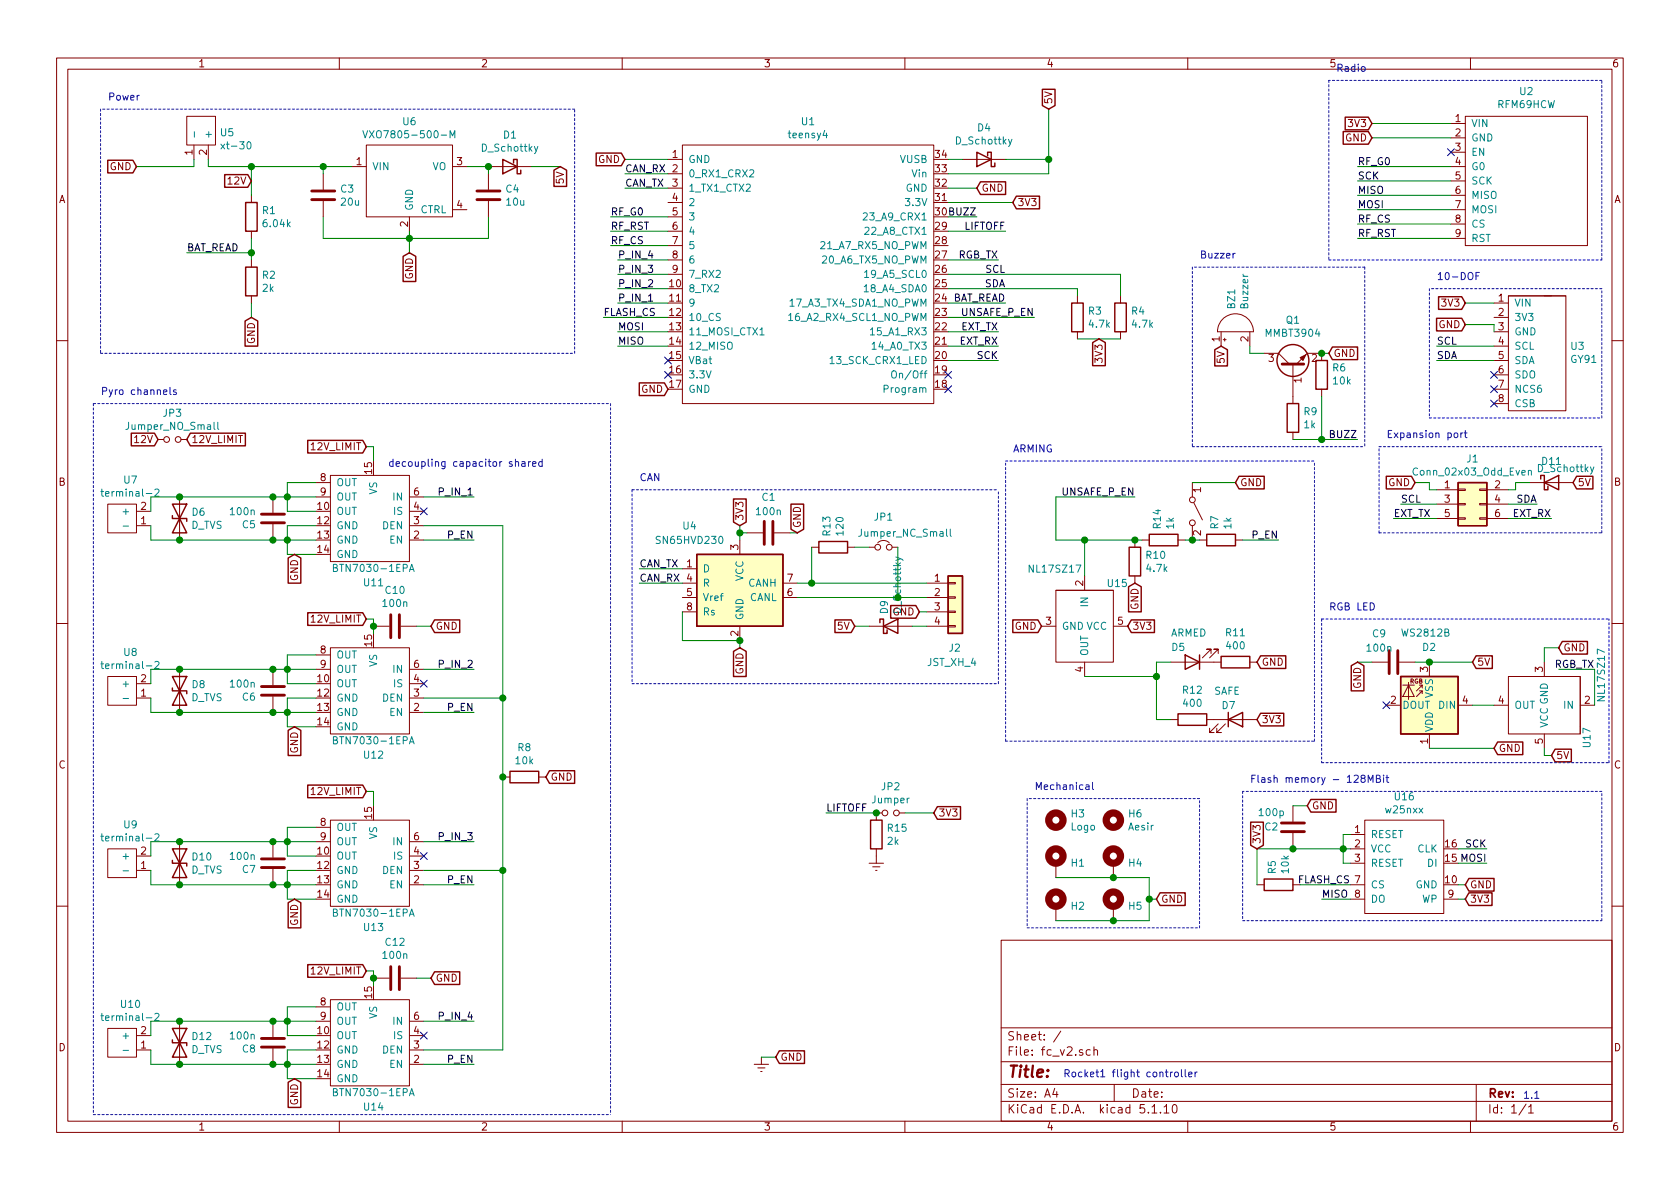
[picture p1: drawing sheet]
<svg xmlns="http://www.w3.org/2000/svg" width="297mm" height="210mm" viewBox="0 0 297 210" stroke-linecap="round" stroke-linejoin="round" font-family="sans-serif">
<g fill="none" stroke="#840000" stroke-width=".18">
<path d="M10 10.3h277v189.9h-277zM12 12.2h273v186.1h-273zM60 10.3v1.9M110 10.3v1.9M160 10.3v1.9M210 10.3v1.9M260 10.3v1.9M33 20.6h5.1v5h-5.1zM34.3 25.6v2.6M36.8 25.6v2.6M44.4 34.5v1.3M57.1 30.7v2.8"/>
<path d="M57.1 35.6v2.7M62.2 29.5h2.6M64.8 25.6h15.2v12.7h-15.2zM72.4 38.3v2.6M80 29.5h2.5M80 37.1h2.5M86.4 29.5h7.6M86.4 30.7v2.8M86.4 35.6v2.7M118.1 28.2h2.5M118.1 30.7h2.5M118.1 33.3h2.5"/>
<path d="M118.1 35.8h2.5M118.1 38.3h2.5M120.6 25.6h44.5v45.8h-44.5zM170.2 28.2h7.6M256.5 29.5h2.6M256.5 37.1h2.6M256.5 21.8h2.6M256.5 24.4h2.6M256.5 26.9h2.6M256.5 32h2.6M256.5 34.5h2.6M256.5 39.6h2.6"/>
<path d="M259.1 20.6h21.6v22.8h-21.6zM44.4 40.9v1.3M44.4 46v1.2M44.4 52.3v1.3M118.1 40.9h2.5M118.1 43.4h2.5M118.1 46h2.5M118.1 48.5h2.5M190.5 52.3v1.3M190.5 58.7v1.2M198.1 52.3v1.3M198.1 58.7v1.2"/>
<path d="M215.9 58.7v2.5M216.2 56.4a3.2 3.2 0 0 1 3.5-.7 3.2 3.2 0 0 1 1.9 3h-6.3a3 3 0 0 1 .9-2.3zM216.5 59.8v.5M221 58.7v2.5M256.5 42.2h2.6M264.2 53.6h2.5M264.2 56.1h2.5M264.2 58.7h2.5M266.7 52.3h7.6zM266.7 52.3h10.2v20.3h-10.2zM273 52.3h3.9zM10 60.2h2"/>
<path d="M27.9 77.7h1.1M32 77.7h1M216.3 60.1h.5M223.5 62.5h2.6l1.9 1.9M228.6 64.4v7M228.6 76.4v1.3M233.7 63.7v-1.2h-2.6l-1.9 1.9M233.7 68.8v1.3M264.2 61.2h2.5M264.2 63.7h2.5M264.2 66.3h2.5M264.2 68.8h2.5"/>
<path d="M264.2 71.4h2.5M285 60.2h2M19 89.1h5.1v5.1h-5.1zM24.1 93h2.6M24.1 90.4h2.6M31.7 87.9v7.6M48.3 87.9v2.8M48.3 92.7v2.8M55.9 87.9h2.5M55.9 85.3h2.5M58.4 84.1h14v15.2h-14zM72.4 93h2.5"/>
<path d="M72.4 90.4h2.5M72.4 95.5h2.5M72.4 87.9h2.5M130.8 95.5v2.5M132.1 94.2h2.8M136.9 94.2h2.8M143.5 96.8h1.3M149.9 96.8h1.2M153.7 96.8h1M155.2 96a1.41 1.41 0 0 1 2 0M157.7 96.8h1M200.7 95.5v1.3"/>
<path d="M201.9 95.5h1.3M208.3 95.5h1.2M210.8 85.3v2.6M210.8 93v2.5M211.1 88.9l1.5 3M212.1 95.5h1.3M218.4 95.5h1.3M254 86.6h3.8M254 89.1h3.8M254 91.7h3.8M257.8 91.6h1.3v.2h-1.3zM257.8 86.5h1.3v.2h-1.3z"/>
<path d="M257.8 89h1.3v.3h-1.3zM261.6 91.6h1.3v.2h-1.3zM261.6 86.5h1.3v.2h-1.3zM261.6 89h1.3v.3h-1.3zM262.9 86.6h3.8M262.9 89.1h3.8M262.9 91.7h3.8M270.5 85.3h7.6M10 110.3h2M19 119.6h5.1v5.1h-5.1zM31.7 118.4v7.6M48.3 118.4v2.8"/>
<path d="M55.9 118.4h2.5M55.9 115.8h2.5M58.4 114.5h14v15.3h-14zM66 110.7h2.8M70.9 110.7h2.8M72.4 118.4h2.5M120.6 100.6h2.6M120.6 103.1h2.6M120.6 105.7h2.6M120.6 108.2h2.6M130.8 110.7v2.6M138.4 103.1h2.6"/>
<path d="M138.4 105.7h2.6M153.7 110.7h7.6M163.8 110.7h3.8M163.8 103.1h3.8M163.8 105.7h3.8M163.8 108.2h3.8M167.6 110.6h1.3v.3h-1.3zM167.6 108.1h1.3v.2h-1.3zM167.6 103h1.3v.2h-1.3zM167.6 105.5h1.3v.3h-1.3zM184.1 110.7h2.6M186.7 104.4h8.9z"/>
<path d="M186.7 104.4h10.1v12.7h-10.1zM191.8 101.8v2.6M191.8 117.1v2.5M196.8 110.7h2.6M200.7 101.8v1.3M207 117.1h8.9M214.1 115.6v-.8h-.7h.7l-1.5 1.5M215.4 115.6v-.8h-.8h.8l-1.5 1.5M221 117.1h1.2M242.6 117.1h2.8M247.4 117.1h2.8M252.7 117.1v2.5"/>
<path d="M266.7 119.6h12.7v10.2h-12.7zM273 117.1v2.5M279.4 119.6v8.9zM285 110.3h2M24.1 123.4h2.6M24.1 120.9h2.6M48.3 123.2v2.8M72.4 126h2.5M72.4 123.4h2.5M72.4 120.9h2.5M88.9 137.4h1.3M95.2 137.4h1.3"/>
<path d="M207 127.2h1.3M213.4 127.2h8.8M215.4 128l-1.5 1.5h.7h-.7v-.7M216.7 128l-1.6 1.5h.8h-.8v-.7M245.1 124.7h2.5M248 121.2h2.1M249 120.6v3.1M249 121.2l1.1 2h-2.1zM251 122.2h.5M251.5 121.7v-.5l-1.1 1M251.5 122.7v-.5l-1.1 1M252.7 129.8v2.5"/>
<path d="M257.8 124.7h2.5M264.2 124.7h2.5M273 129.8v2.5M279.4 124.7h2.5M19 150.1h5.1v5.1h-5.1zM24.1 153.9h2.6M24.1 151.4h2.6M31.7 148.8v7.7M48.3 148.8v2.8M48.3 153.7v2.8M55.9 148.8h2.5M55.9 146.3h2.5"/>
<path d="M58.4 145h14v15.3h-14zM72.4 153.9h2.5M72.4 151.4h2.5M72.4 156.5h2.5M72.4 148.8h2.5M153.7 152.6h2.5M154.3 153.3h1.3M154.8 153.9h.3M154.9 150.1v2.5M156 143.8h-1.1v1.2M159 143.8h1M186.7 152.6v2.6"/>
<path d="M196.8 152.6v2.6M222.2 156.5h1.3M228.6 156.5h1.3M228.6 142.5v2.8M228.6 147.3v2.8M238.8 156.5h2.5M238.8 147.6h2.5M238.8 150.1h2.5M238.8 152.6h2.5M238.8 159h2.5M241.3 145h14v16.5h-14zM255.3 159h2.5"/>
<path d="M10 160.2h2M55.9 178h2.5M58.4 176.8h14v15.2h-14zM66 173h2.8M70.9 173h2.8M177 166.3h108v32h-108zM186.7 160.3v2.5M196.8 160.3v2.5M285 160.2h2M19 181.9h5.1v5h-5.1zM24.1 185.7h2.6M24.1 183.1h2.6"/>
<path d="M31.7 180.6v7.6M48.3 180.6v2.8M48.3 185.4v2.8M55.9 180.6h2.5M60 198.3v1.9M72.4 185.7h2.5M72.4 183.1h2.5M72.4 188.2h2.5M72.4 180.6h2.5M110 198.3v1.9M133.3 188.2h2.6M134 188.8h1.3"/>
<path d="M134.5 189.5h.2M134.6 186.9v1.3M160 198.3v1.9M177 194.8h108M177 191.8h108M177 187.8h108M177 181.8h108M186.5 192.5l-.4 1h1M186.8 193v1M187.6 182.3l-1.3 2M192.8 185.7l-.5-.1-.3 .3 .1 .6 .2 .1 .5-.1M193.4 185.7h.1a.37 .37 0 0 1 .6 .1v.8"/>
<path d="M193.4 185.1v1.5M197 191.8v3M203.7 195.8l.4-.5v1.5M203.7 196.8h.8M205.2 196.7v.1M205.8 195.8l.4-.5v1.5M205.8 196.8h.9M207.5 195.4l.2-.1a.94 .94 0 0 1 0 1.5h-.1a1 1 0 0 1-.1-1.4zM210 198.3v1.9M260 198.3v1.9M261 191.8v6.5M269.8 195.2l-1.2 2"/>
<path d="M270.3 195.8l.4-.5v1.5M270.3 196.8h.8"/>
<circle cx="29.5" cy="77.7" r=".51"/>
<circle cx="31.5" cy="77.7" r=".51"/>
<circle cx="155.2" cy="96.8" r=".51"/>
<circle cx="157.2" cy="96.8" r=".51"/>
<circle cx="210.8" cy="92.5" r=".51"/>
<circle cx="210.8" cy="88.4" r=".51"/>
<circle cx="156.5" cy="143.8" r=".51"/>
<circle cx="158.5" cy="143.8" r=".51"/>
</g>
<g fill="none" stroke="#840000" stroke-width=".51">
<path d="M55.1 35.3h4.1M55.1 33.8h4.1M84.3 35.3h4.1M84.3 33.8h4.1M226.7 64.4h3.8M46.2 90.9h4.1M46.2 92.5h4.1M135.1 92.2v4.1M136.7 92.2v4.1M69.1 108.7v4.1M70.6 108.7v4.1M245.6 115.1v4"/>
<path d="M247.1 115.1v4M46.2 121.4h4.1M46.2 122.9h4.1M46.2 151.9h4.1M46.2 153.4h4.1M226.6 145.5h4M226.6 147.1h4M69.1 170.9v4.1M70.6 170.9v4.1M46.2 183.6h4.1M46.2 185.2h4.1"/>
</g>
<g fill="none" stroke="#008484" stroke-width=".18">
<path d="M34.4 23.3v1M39.1 25.5l.6 .8M39.7 25.5l-.6 .8M43.8 25.2l.1-.1a.67 .67 0 0 1 .5 .6 .67 .67 0 0 1-.5 .6l-.1-.1-.1-.3zM64.2 23.1l.4 1.3 .4-1.3M79.6 24.4v-1.3l.4 .9 .4-.9v1.3M95.1 25.9l-.4 1.1-.2 .2M152.6 37.8l.5-.2 .2 .4v.2l-.7 .7h.7M178.9 24.6l-.4 1.2-.2 .1M134.4 59.2h.7M139.4 55.8l.4-.4v1.3M139.4 56.7h.8"/>
<path d="M152.9 48.2l.3-.4v1.3M152.9 49.1h.7M153.9 58.3l.4-.3v1.2M153.9 59.2h.7M38.5 74.7v1.1l.2 .1M156.3 68.8l.6-.1 .1-.2v-.3l-.2-.1h-.5v1.3M157.7 65.8l.2-.2a.45 .45 0 0 1 .6 .4v.4l-.2 .4h-.5a1.07 1.07 0 0 1-.1-1zM17.8 86.9h.5M18 86.5v1.1l.3 .2M21.8 93h.9M27.4 86.6l.5-.1 .2 .3-.8 1h.8M158.4 98.5l1.1 .4 .2 .2"/>
<path d="M168 93.6v1.1l.2 .1M270.2 83.3l.2-.1h.3l.1 .8M270.2 83.2v.8M281.8 82.6l-.4 1.1-.2 .1M17.8 117.4h.5M18 117v1.1l.3 .1M27.4 117.1l.5-.1 .2 .3-.8 .9h.8M59 100.4l.5-.1 .1-.4-.6-.1v1.3h.4l.3-.3v-.2l-.3-.2M72.4 101.1l.4-1.3 .4 1.3M72.5 100.7h.6M21.8 123.5h.9M59 130.9l.5-.1 .1-.4-.6-.1v1.2h.4l.3-.2v-.2l-.3-.2"/>
<path d="M72.4 131.5l.4-1.2 .4 1.2M72.5 131.2h.6M17.8 147.9h.5M18 147.4v1.1l.3 .2M21.8 154h.9M27.4 147.6l.5-.2 .2 .4-.8 .9h.8M17.8 179.6h.5M18 179.2v1.1l.3 .2M27.4 179.3l.5-.1 .2 .3-.8 1h.8M59 161.4l.5-.1 .1-.4-.6-.1v1.2h.4l.3-.2v-.2l-.3-.2M72.4 162l.4-1.2 .4 1.2M72.5 161.7h.6"/>
<path d="M21.8 185.7h.9M59 193.1h.5l.1-.5-.6-.1v1.3h.4l.3-.3v-.2l-.3-.2M72.4 193.8l.4-1.3 .4 1.3M72.5 193.4h.6"/>
</g>
<g fill="none" stroke="#840000" stroke-width=".25">
<path d="M184.3 15.8h2.2v2.9l-1.1 .6-1.1-.6zM19 28.3h4.5l.6 1.2-.6 1.1h-4.5zM39.7 30.9h4.1l.6 1.1-.6 1.1h-4.1zM43.4 35.8h2.1v5.1h-2.1zM88.9 28.2l2.5 1.3-2.5 1.2zM90.8 28.8v-.6h.6v2.5h.7v-.6M97.9 30.1l1.2-.6 1.1 .6v2.9h-2.3zM105.4 27.1h4.5l.6 1.1-.6 1.1h-4.5zM172.7 26.9l2.6 1.3-2.6 1.3zM173.4 32.2h4.4v2.2h-4.4l-.7-1.1zM174.6 27.6v-.7h.7v2.6h.6v-.7M179.7 34.7h4.1v2.2h-4.1l-.6-1.1z"/>
<path d="M237.5 23.3h4.4l.7 1.1-.7 1.1h-4.4zM237.8 20.7h4.1l.7 1.1-.7 1.2h-4.1zM43.3 56.8l1.1-.7 1.2 .7v4.4h-2.3zM43.4 47.2h2.1v5.1h-2.1zM71.3 45.3l1.1-.6 1.1 .6v4.5h-2.2zM189.5 53.6h2v5.1h-2zM197.1 53.6h2v5.1h-2zM254 56.3h4.4l.7 1.1-.7 1.1h-4.4zM254.4 52.5h4l.7 1.1-.7 1.1h-4zM23.2 76.6h4.1l.6 1.1-.6 1.1h-4.1zM33.7 76.6h9.7v2.2h-9.7l-.7-1.1zM54.4 77.9h9.7l.7 1.1-.7 1.1h-9.7z"/>
<path d="M113 67.7h4.5l.6 1.1-.6 1.1h-4.5zM193.2 60.6l1.1-.7 1.1 .7v4.1h-2.2zM214.8 61.8l1.1-.6 1.1 .6v2.9h-2.2zM227.6 71.4h2v5h-2zM232.7 63.7h2v5.1h-2zM235.6 61.4h4.4v2.2h-4.4l-.7-1.1zM30.5 91.2v.5h2.5v.5M30.5 89.1l2.5 5.1h-2.5l2.5-5.1zM51 98.7l1.1-.7 1.1 .7v4.4h-2.2zM123.2 98h15.2v12.7h-15.2zM129.7 88.2h2.2v4.1l-1.1 .7-1.1-.7zM139.9 89.1h2.2v4.5l-1.1 .6-1.1-.6z"/>
<path d="M144.8 95.8h5.1v2h-5.1zM199.6 96.8h2.1v5h-2.1zM203.2 94.5h5.1v2h-5.1zM213.4 94.5h5v2h-5zM219.1 84.2h4.4v2.3h-4.4l-.7-1.2zM245.1 84.2h4.5l.6 1.1-.6 1.2h-4.5zM257.8 85.3h5.1v7.7h-5.1zM272.4 84.7v-.6h.6v2.5h.7v-.6M273 85.3l2.6-1.2v2.5zM278.8 84.2h2.8v2.3h-2.8l-.7-1.2zM30.5 119.6l2.5 5.1h-2.5l2.5-5.1zM54.4 108.4h9.7l.7 1.1-.7 1.1h-9.7z"/>
<path d="M76.8 109.6h4.5v2.3h-4.5l-.6-1.2zM129.7 115.2l1.1-.7 1.1 .7v4.4h-2.2zM147.6 109.6h2.9l.6 1.1-.6 1.2h-2.9zM155.6 110.1v-.6h.6v2.5h.6v-.6M156.2 110.7l2.5-1.2v2.5zM157.5 107.1h4.4l.7 1.1-.7 1.1h-4.4zM167.6 101.8h2.6v10.2h-2.6zM179.1 109.6h4.4l.6 1.1-.6 1.2h-4.4zM199.5 103.8l1.2-.7 1.1 .7v4.4h-2.3zM200 109.6h4.1v2.3h-4.1l-.6-1.2zM209.5 115.8l2.6 1.3-2.6 1.3zM212.1 115.8v2.6"/>
<path d="M215.9 116.1h5.1v2h-5.1zM222.9 116h4.4v2.2h-4.4l-.7-1.1zM238.9 117.7l1.1-.6 1.1 .6v4.5h-2.2zM247.6 119.6h10.2v10.2h-10.2zM261 116h2.9v2.2h-2.9l-.7-1.1zM276.2 113.4h4.5v2.3h-4.5l-.6-1.2zM30.5 121.7v.5h2.5v.5M51 129.2l1.1-.7 1.1 .7v4.4h-2.2zM54.4 138.8h9.7l.7 1.1-.7 1.2h-9.7zM90.2 136.4h5v2h-5zM97.2 136.3h4.4v2.2h-4.4l-.7-1.1zM208.3 126.2h5.1v2.1h-5.1z"/>
<path d="M217.2 127.2l2.5-1.2v2.5zM217.2 126v2.5M222.9 126.1h4.1v2.3h-4.1l-.7-1.2zM264.8 131.2h4.4v2.2h-4.4l-.6-1.1zM275 132.5h2.8v2.2h-2.8l-.7-1.1zM30.5 152.1v.5h2.5v.6M30.5 150.1l2.5 5.1h-2.5l2.5-5.1zM51 159.6l1.1-.6 1.1 .6v4.5h-2.2zM153.9 145h2.1v5.1h-2.1zM165.7 142.6h4.1v2.3h-4.1l-.6-1.1zM205.1 157.9h4.4v2.2h-4.4l-.6-1.1zM221.1 145.4h2.3v4.1l-1.2 .6-1.1-.6z"/>
<path d="M223.5 155.4h5.1v2.1h-5.1zM231.8 141.4h4.4v2.2h-4.4l-.7-1.1zM259.7 155.3h4.5v2.3h-4.5l-.6-1.1zM259.7 157.9h4.1v2.2h-4.1l-.6-1.1zM54.4 170.6h9.7l.7 1.1-.7 1.1h-9.7zM76.8 171.9h4.5v2.2h-4.5l-.6-1.1zM30.5 183.9v.5h2.5v.5M30.5 181.9l2.5 5h-2.5l2.5-5zM51 191.4l1.1-.7 1.1 .7v4.4h-2.2zM137.8 185.8h4.4v2.3h-4.4l-.6-1.2z"/>
<circle cx="228.6" cy="63.7" r="2.82"/>
</g>
<g fill="none" stroke="#840000" stroke-width="1.3">
<circle cx="186.7" cy="159" r="1.27"/>
<circle cx="186.7" cy="145" r="1.27"/>
<circle cx="186.7" cy="151.4" r="1.27"/>
<circle cx="196.8" cy="151.4" r="1.27"/>
<circle cx="196.8" cy="145" r="1.27"/>
<circle cx="196.8" cy="159" r="1.27"/>
</g>
<path d="M229.9 63.2l1-.5-.5 1z" fill="#840000" stroke="#840000" stroke-width=".18"/>
<g fill="#ffffc2" stroke="#ffffc2" stroke-width=".18">
<path d="M247.6 119.6h10.2v10.2h-10.2z"/>
<path d="M257.8 85.3h5.1v7.7h-5.1z"/>
<path d="M123.2 98h15.2v12.7h-15.2z"/>
<path d="M167.6 101.8h2.6v10.2h-2.6z"/>
</g>
<g fill="none" stroke="#0000c2" stroke-width=".18" stroke-dasharray=".4 .4">
<path d="M17.8 19.3v43.2M101.6 19.3h-83.8M234.9 14.2v31.8M283.2 14.2h-48.3M210.8 47.2v31.8M234.9 46h48.3M241.3 47.2h-30.5M241.3 47.2v31.8M252.7 51v22.9M283.2 46v-31.8M283.2 51h-30.5M16.5 71.4v125.7"/>
<path d="M16.5 71.4h91.4M17.8 62.5h83.8M101.6 62.5v-43.2M107.9 71.4v125.7M210.8 79h30.5M243.8 79h39.4M252.7 73.9h30.5M283.2 73.9v-22.9M111.8 86.6h64.7M111.8 86.6v34.3M177.8 81.5h54.6M243.8 94.2v-15.2"/>
<path d="M243.8 94.2h39.4M283.2 94.2v-15.2M233.7 109.5h50.8M233.7 109.5v25.4M111.8 120.9h64.7M176.5 120.9v-34.3M177.8 131.1h54.6M177.8 131.1v-49.6M219.7 139.9v22.9M232.4 131.1v-49.6M233.7 134.9h50.8M283.2 139.9h-63.5"/>
<path d="M284.5 134.9v-25.4M181.6 141.2v22.9M212.1 141.2h-30.5M181.6 164.1h30.5M212.1 164.1v-22.9M219.7 162.8h63.5M283.2 162.8v-22.9M16.5 197.1h91.4"/>
</g>
<g fill="none" stroke="#008400" stroke-width=".18">
<path d="M185.4 19.3v11.4h-17.8M34.3 28.2v1.3h-10.2M36.8 28.2v1.3h25.4M44.4 29.5v5M57.1 38.3v3.9h29.3v-3.9M57.1 29.5v1.2M82.5 29.5h3.9v1.2M94 29.5h5.1M107.9 38.3h10.2M110.5 33.3h7.6M110.5 28.2h7.6M110.5 30.7h7.6"/>
<path d="M167.6 38.3h5.1M167.6 33.3h5.1M167.6 28.2h2.6M167.6 35.8h11.5M177.8 28.2h7.6M240 29.5h16.5M240 39.6h16.5M240 37.1h16.5M240 34.5h16.5M240 32h16.5M242.6 24.4h13.9M242.6 21.8h13.9"/>
<path d="M33 44.7h11.4M44.4 42.2v3.8M44.4 53.6v2.5M72.4 40.9v3.8M106.7 56.1h11.4M107.9 40.9h10.2M107.9 43.4h10.2M109.2 48.5h8.9M109.2 51h8.9M109.2 53.6h8.9M109.2 46h8.9M109.2 58.7h8.9"/>
<path d="M167.6 56.1h15.3M167.6 48.5h30.5v3.8M167.6 51h22.9v1.3M167.6 40.9h10.2M167.6 53.6h10.2M167.6 46h8.9M167.6 58.7h8.9M190.5 59.9h7.6M240 42.2h16.5M259.1 57.4h5.1v1.3M259.1 53.6h5.1M64.8 79h1.2v2.5"/>
<path d="M109.2 61.2h8.9M167.6 63.7h8.9M167.6 61.2h8.9M221 61.2v1.3h2.5M228.6 77.7h11.4M233.7 70.1v7.6M233.7 62.5h1.2M254 63.7h10.2M254 61.2h10.2M26.7 93v2.5h29.2M55.9 87.9h-29.2v2.5M55.9 93h-5.1v5h5.1"/>
<path d="M55.9 85.3h-5.1v5.1h5.1M74.9 87.9h8.9M74.9 95.5h8.9M74.9 93h14v92.7h-14M130.8 93v2.5M130.8 94.2h1.3M139.7 94.2h1.3M143.5 96.8v6.3M151.1 96.8h2.6M158.7 96.8v8.9M191.8 95.5v6.3M200.7 87.9h-14v7.6h15.2"/>
<path d="M209.5 95.5h2.6M210.8 85.3h7.6M219.7 95.5h6.4M246.4 91.7h7.6M247.6 89.1h6.4M250.2 85.3h2.5v1.3h1.3M266.7 91.7h7.6M266.7 89.1h5.1M270.5 85.3h-2.5v1.3h-1.3M55.9 118.4h-29.2v2.5M55.9 115.8h-5.1v5.1h5.1M64.8 109.5h1.2v2.5"/>
<path d="M73.7 110.7h2.5M74.9 118.4h8.9M113 100.6h7.6M113 103.1h7.6M120.6 108.2v5.1h10.2v1.2M141 103.1h22.8M141 105.7h22.8M151.1 110.7h2.6M161.3 110.7h2.5M162.6 108.2h1.2M191.8 119.6h12.7M207 117.1h-2.5v10.1h2.5"/>
<path d="M240 117.1h2.6M250.2 117.1h10.1M275.6 118.4h6.3v6.3M275.6 114.5h-2.6v2.6M26.7 123.4v2.6h29.2M55.9 123.4h-5.1v5.1h5.1M64.8 139.9h1.2v2.6M74.9 126h8.9M74.9 123.4h14M252.7 132.3h11.5M260.3 124.7h3.9M273 132.3v1.3h1.3"/>
<path d="M26.7 153.9v2.6h29.2M55.9 148.8h-29.2v2.6M55.9 146.3h-5.1v5.1h5.1M55.9 153.9h-5.1v5.1h5.1M74.9 156.5h8.9M74.9 148.8h8.9M74.9 153.9h14M146 143.8h8.9M160 143.8h5.1M186.7 155.2h16.5v7.6h-16.5M203.2 159h1.3M228.6 142.5h2.5"/>
<path d="M229.9 156.5h8.9M233.7 159h5.1M238.8 147.6h-1.3v5h1.3M238.8 150.1h-16.6v6.4M257.8 150.1h5.1M257.8 152.6h5.1M257.8 159h1.3M257.8 156.5h1.3M55.9 178h-5.1v5.1h5.1M64.8 171.7h1.2v2.5M73.7 173h2.5M26.7 185.7v2.5h29.2"/>
<path d="M55.9 180.6h-29.2v2.5M55.9 185.7h-5.1v5h5.1M74.9 180.6h8.9M74.9 188.2h8.9M134.6 186.9h2.6"/>
</g>
<path d="M114.7 53.3h.7" fill="none" stroke="#000" stroke-width=".18"/>
<g fill="none" stroke="#0000c2" stroke-width=".18">
<path d="M218.4 44.8l-.4 .2M261 48.8h.4M261.6 48.2h-.6v1.2M30 68.5v1.1l.3 .2M31.1 69l-.3-.1-.1 .2v.2l.4 .1v.3h-.4M257.2 76.6l.3-.1 .3 .3-.2 .5-.3 .1-.2-.1zM258.3 76.5v.9M258.6 76.5l-.3 .3M258.9 76.5h.5M259.1 76.1v1.1l.3 .2M91.1 81.8l.2-.2 .3 .1 .1 .8M92.3 81.7h.5v.8"/>
<path d="M92.8 81.9l-.4 .1-.2 .2 .1 .2h.5M93.4 81.6v.9M93.8 81.6l-.3 .1-.1 .2M94.2 82l.6-.1-.1-.2-.4-.1-.1 .2v.6h.5M95.9 81.7l-.4-.1-.3 .3 .2 .5h.5M95.9 81.2v1.3M192 138.8h.5l.1 .8M192.6 139.1h-.5l-.2 .2 .2 .3h.5M193.2 138.3v1.1l.1 .2M240.9 137.6l-.2-.1v-.3l.2-.1 .3 .1 .2 .1-.1 .2-.5 .2-.2 .2v.2l.3 .2h.3l.2-.2v-.2l-.3-.3M241.9 138.3v-1.2l.4 .9 .4-.9v1.2M243.4 137.7l.5-.1 .1-.4-.6-.1v1.2h.4l.3-.2v-.2l-.3-.2"/>
<path d="M244.6 137.1v.1M244.6 137.5v.8M245.1 137.5h.4M245.2 137.1v1.1l.3 .1M207.3 189.6l-.3 .2M207.8 189.6h.3l.3 .2-.2 .6h-.3l-.2-.2zM208.9 189.1v1.1l.2 .2M209.5 189.1v1.1l.2 .2M210.2 190l.6-.1-.1-.3h-.4l-.1 .2v.6h.5M211.3 189.6v.8M211.7 189.6l-.4 .2M271.3 194.2h.8"/>
</g>
<g fill="#008400" stroke="#008400" stroke-width=".25">
<circle cx="50.8" cy="87.9" r=".51"/>
<circle cx="203.2" cy="159" r=".51"/>
<circle cx="185.4" cy="28.2" r=".51"/>
<circle cx="72.4" cy="42.2" r=".51"/>
<circle cx="196.9" cy="162.8" r=".51"/>
<circle cx="88.9" cy="123.4" r=".51"/>
<circle cx="88.9" cy="153.9" r=".51"/>
<circle cx="143.5" cy="103.1" r=".51"/>
<circle cx="88.9" cy="137.4" r=".51"/>
<circle cx="57.2" cy="29.5" r=".51"/>
<circle cx="44.5" cy="29.5" r=".51"/>
<circle cx="44.5" cy="44.7" r=".51"/>
<circle cx="228.6" cy="150.1" r=".51"/>
<circle cx="237.5" cy="150.1" r=".51"/>
<circle cx="86.4" cy="29.5" r=".51"/>
<circle cx="130.8" cy="113.3" r=".51"/>
<circle cx="191.8" cy="95.5" r=".51"/>
<circle cx="154.9" cy="143.8" r=".51"/>
<circle cx="204.5" cy="119.6" r=".51"/>
<circle cx="200.7" cy="95.5" r=".51"/>
<circle cx="48.3" cy="87.9" r=".51"/>
<circle cx="50.8" cy="156.5" r=".51"/>
<circle cx="50.8" cy="148.8" r=".51"/>
<circle cx="48.3" cy="95.5" r=".51"/>
<circle cx="31.8" cy="148.8" r=".51"/>
<circle cx="31.8" cy="156.5" r=".51"/>
<circle cx="48.3" cy="148.8" r=".51"/>
<circle cx="48.3" cy="156.5" r=".51"/>
<circle cx="50.8" cy="188.2" r=".51"/>
<circle cx="50.8" cy="180.6" r=".51"/>
<circle cx="196.9" cy="155.2" r=".51"/>
<circle cx="31.8" cy="95.5" r=".51"/>
<circle cx="31.8" cy="180.6" r=".51"/>
<circle cx="31.8" cy="188.2" r=".51"/>
<circle cx="252.7" cy="117.1" r=".51"/>
<circle cx="31.8" cy="87.9" r=".51"/>
<circle cx="48.3" cy="180.6" r=".51"/>
<circle cx="48.3" cy="188.2" r=".51"/>
<circle cx="66" cy="173" r=".51"/>
<circle cx="50.8" cy="95.5" r=".51"/>
<circle cx="130.8" cy="94.2" r=".51"/>
<circle cx="50.8" cy="126" r=".51"/>
<circle cx="233.7" cy="62.5" r=".51"/>
<circle cx="50.8" cy="118.4" r=".51"/>
<circle cx="66" cy="110.7" r=".51"/>
<circle cx="48.3" cy="126" r=".51"/>
<circle cx="48.3" cy="118.4" r=".51"/>
<circle cx="210.8" cy="95.5" r=".51"/>
<circle cx="233.7" cy="77.7" r=".51"/>
<circle cx="31.8" cy="126" r=".51"/>
<circle cx="31.8" cy="118.4" r=".51"/>
</g>
<g fill="none" stroke="#000084" stroke-width=".18">
<path d="M255.9 26.3l1.2 1.2M257.1 26.3l-1.2 1.2M117.5 63.1l1.2 1.3M117.5 65.7l1.2 1.2M118.7 63.1l-1.2 1.3M118.7 65.7l-1.2 1.2M167 68.2l1.2 1.2M167 65.7l1.2 1.2M168.2 68.2l-1.2 1.2M168.2 65.7l-1.2 1.2M263.6 68.2l1.2 1.2M263.6 65.7l1.2 1.2"/>
<path d="M263.6 70.8l1.2 1.2M264.8 68.2l-1.2 1.2M264.8 65.7l-1.2 1.2M264.8 70.8l-1.2 1.2M74.3 89.8l1.2 1.2M75.5 89.8l-1.2 1.2M74.3 120.3l1.2 1.2M75.5 120.3l-1.2 1.2M244.5 124.1l1.2 1.2M245.7 124.1l-1.2 1.2M74.3 150.8l1.2 1.2M75.5 150.8l-1.2 1.2"/>
<path d="M74.3 182.5l1.2 1.2M75.5 182.5l-1.2 1.2"/>
</g>
<text font-size="2.8" fill="#840000" x="178" y="190.5">Title:</text>
<g font-size="2.1" fill="#840000">
<text x="178" y="184">Sheet: /</text>
<text x="178" y="186.7">File: fc_v2.sch</text>
<text x="178" y="196.9">KiCad E.D.A. kicad 5.1.10</text>
<text x="178" y="194.1">Size: A4</text>
<text x="200" y="194.1">Date:</text>
<text x="263" y="194.1">Rev:</text>
<text x="263" y="196.9">Id: 1/1</text>
</g>
<g font-size="1.8" fill="#840000">
<text x="35" y="11.9">1</text>
<text x="85" y="11.9">2</text>
<text x="135" y="11.9">3</text>
<text x="185" y="11.9">4</text>
<text x="235" y="11.9">5</text>
<text x="285" y="11.9">6</text>
<text x="186.1" y="18.5" transform="rotate(-90 186.1 18.5)">5V</text>
<text x="238.6" y="22.5">3V3</text>
<text x="257.3" y="21.6">1</text>
<text x="34" y="27.4" transform="rotate(-90 34 27.4)">1</text>
<text x="36.6" y="27.4" transform="rotate(-90 36.6 27.4)">2</text>
<text x="63" y="29.2">1</text>
<text x="80.8" y="29.2">3</text>
<text x="105.8" y="28.8">GND</text>
<text x="118.9" y="27.9">1</text>
<text x="165.4" y="27.9">34</text>
<text x="237.8" y="25">GND</text>
<text x="257.3" y="24.1">2</text>
<text x="257.3" y="26.7">3</text>
<text x="257.3" y="29.2">4</text>
<text x="10.4" y="35.9">A</text>
<text x="19.4" y="30.1">GND</text>
<text x="40.5" y="32.6">12V</text>
<text x="99.7" y="32.4" transform="rotate(-90 99.7 32.4)">5V</text>
<text x="118.9" y="33">3</text>
<text x="118.9" y="35.6">4</text>
<text x="165.4" y="35.6">31</text>
<text x="165.4" y="33">32</text>
<text x="165.4" y="30.5">33</text>
<text x="173.5" y="33.9">GND</text>
<text x="257.3" y="31.7">5</text>
<text x="257.3" y="34.3">6</text>
<text x="285.4" y="35.9">A</text>
<text x="72.1" y="40.1" transform="rotate(-90 72.1 40.1)">2</text>
<text x="80.8" y="36.8">4</text>
<text x="118.9" y="38.1">5</text>
<text x="118.9" y="40.6">6</text>
<text x="165.4" y="40.6">29</text>
<text x="179.9" y="36.4">3V3</text>
<text x="257.3" y="36.8">7</text>
<text x="257.3" y="39.4">8</text>
<text x="257.3" y="41.9">9</text>
<text x="118.9" y="43.2">7</text>
<text x="118.9" y="45.7">8</text>
<text x="165.4" y="45.7">27</text>
<text x="165.4" y="43.2">28</text>
<text x="73" y="49.4" transform="rotate(-90 73 49.4)">GND</text>
<text x="118.4" y="50.8">10</text>
<text x="118.4" y="53.3">11</text>
<text x="118.9" y="48.3">9</text>
<text x="165.4" y="50.8">25</text>
<text x="165.4" y="48.3">26</text>
<text x="264.9" y="53.3">1</text>
<text x="118.4" y="55.9">12</text>
<text x="118.4" y="58.4">13</text>
<text x="165.4" y="58.4">22</text>
<text x="165.4" y="55.9">23</text>
<text x="254.4" y="58">GND</text>
<text x="255.1" y="54.2">3V3</text>
<text x="264.9" y="55.9">2</text>
<text x="264.9" y="58.4">3</text>
<text x="45.1" y="60.9" transform="rotate(-90 45.1 60.9)">GND</text>
<text x="118.4" y="61">14</text>
<text x="118.4" y="63.5">15</text>
<text x="165.4" y="63.5">20</text>
<text x="165.4" y="61">21</text>
<text x="194.9" y="63.9" transform="rotate(-90 194.9 63.9)">3V3</text>
<text x="215.6" y="60.4" transform="rotate(-90 215.6 60.4)">1</text>
<text x="216.5" y="64.2" transform="rotate(-90 216.5 64.2)">5V</text>
<text x="220.7" y="60.4" transform="rotate(-90 220.7 60.4)">2</text>
<text x="224.3" y="64">3</text>
<text x="231.9" y="64">2</text>
<text x="235.7" y="63.1">GND</text>
<text x="264.9" y="61">4</text>
<text x="264.9" y="63.5">5</text>
<text x="113.4" y="69.5">GND</text>
<text x="118.4" y="66">16</text>
<text x="118.4" y="68.6">17</text>
<text x="165.4" y="68.6">18</text>
<text x="165.4" y="66">19</text>
<text x="230.1" y="67.7" transform="rotate(-90 230.1 67.7)">1</text>
<text x="264.9" y="66">6</text>
<text x="264.9" y="68.6">7</text>
<text x="264.9" y="71.1">8</text>
<text x="24" y="78.4">12V</text>
<text x="33.8" y="78.4">12V_LIMIT</text>
<text x="55.2" y="79.6">12V_LIMIT</text>
<text x="65.8" y="83.8" transform="rotate(-90 65.8 83.8)">15</text>
<text x="10.4" y="85.9">B</text>
<text x="56.7" y="85.1">8</text>
<text x="56.7" y="87.6">9</text>
<text x="73.2" y="87.6">6</text>
<text x="212.3" y="87.1" transform="rotate(-90 212.3 87.1)">1</text>
<text x="219.2" y="86">GND</text>
<text x="245.5" y="86">GND</text>
<text x="255.4" y="86.4">1</text>
<text x="255.4" y="88.9">3</text>
<text x="264.3" y="86.4">2</text>
<text x="264.3" y="88.9">4</text>
<text x="278.9" y="86">5V</text>
<text x="285.4" y="85.9">B</text>
<text x="24.9" y="92.7">1</text>
<text x="24.9" y="90.2">2</text>
<text x="56.2" y="90.2">10</text>
<text x="56.2" y="92.7">12</text>
<text x="56.2" y="95.2">13</text>
<text x="73.2" y="95.2">2</text>
<text x="73.2" y="92.7">3</text>
<text x="73.2" y="90.2">4</text>
<text x="131.4" y="92.2" transform="rotate(-90 131.4 92.2)">3V3</text>
<text x="141.6" y="93.4" transform="rotate(-90 141.6 93.4)">GND</text>
<text x="212.3" y="94.7" transform="rotate(-90 212.3 94.7)">2</text>
<text x="255.4" y="91.4">5</text>
<text x="264.3" y="91.4">6</text>
<text x="56.2" y="97.8">14</text>
<text x="121.4" y="100.3">1</text>
<text x="130.6" y="97.3" transform="rotate(-90 130.6 97.3)">3</text>
<text x="52.7" y="102.8" transform="rotate(-90 52.7 102.8)">GND</text>
<text x="121.4" y="105.4">5</text>
<text x="121.4" y="107.9">8</text>
<text x="139.2" y="105.4">6</text>
<text x="139.2" y="102.9">7</text>
<text x="165.3" y="102.9">1</text>
<text x="165.3" y="105.4">2</text>
<text x="165.3" y="107.9">3</text>
<text x="191.5" y="103.6" transform="rotate(-90 191.5 103.6)">2</text>
<text x="201.3" y="107.8" transform="rotate(-90 201.3 107.8)">GND</text>
<text x="55.2" y="110.1">12V_LIMIT</text>
<text x="77" y="111.4">GND</text>
<text x="130.6" y="112.5" transform="rotate(-90 130.6 112.5)">2</text>
<text x="148.2" y="111.4">5V</text>
<text x="157.8" y="108.8">GND</text>
<text x="165.3" y="110.5">4</text>
<text x="179.4" y="111.4">GND</text>
<text x="184.9" y="110.5">3</text>
<text x="197.6" y="110.5">5</text>
<text x="200.2" y="111.4">3V3</text>
<text x="56.7" y="115.6">8</text>
<text x="56.7" y="118.1">9</text>
<text x="65.8" y="114.2" transform="rotate(-90 65.8 114.2)">15</text>
<text x="73.2" y="118.1">6</text>
<text x="131.4" y="119.3" transform="rotate(-90 131.4 119.3)">GND</text>
<text x="191.5" y="118.8" transform="rotate(-90 191.5 118.8)">4</text>
<text x="223" y="117.7">GND</text>
<text x="252.5" y="118.8" transform="rotate(-90 252.5 118.8)">3</text>
<text x="261.1" y="117.7">5V</text>
<text x="272.8" y="118.8" transform="rotate(-90 272.8 118.8)">3</text>
<text x="276.4" y="115.2">GND</text>
<text x="24.9" y="123.2">1</text>
<text x="24.9" y="120.6">2</text>
<text x="56.2" y="120.6">10</text>
<text x="56.2" y="123.2">12</text>
<text x="56.2" y="125.7">13</text>
<text x="73.2" y="125.7">2</text>
<text x="73.2" y="123.2">3</text>
<text x="73.2" y="120.6">4</text>
<text x="240.7" y="121.8" transform="rotate(-90 240.7 121.8)">GND</text>
<text x="245.9" y="124.5">2</text>
<text x="258.6" y="124.5">4</text>
<text x="264.9" y="124.5">4</text>
<text x="280.2" y="124.5">2</text>
<text x="56.2" y="128.3">14</text>
<text x="223" y="127.9">3V3</text>
<text x="252.5" y="131.5" transform="rotate(-90 252.5 131.5)">1</text>
<text x="272.8" y="131.5" transform="rotate(-90 272.8 131.5)">5</text>
<text x="10.4" y="135.9">C</text>
<text x="52.7" y="133.2" transform="rotate(-90 52.7 133.2)">GND</text>
<text x="264.9" y="133">GND</text>
<text x="275.1" y="134.2">5V</text>
<text x="285.4" y="135.9">C</text>
<text x="55.2" y="140.6">12V_LIMIT</text>
<text x="97.3" y="138">GND</text>
<text x="231.9" y="143.1">GND</text>
<text x="56.7" y="146">8</text>
<text x="56.7" y="148.6">9</text>
<text x="65.8" y="144.7" transform="rotate(-90 65.8 144.7)">15</text>
<text x="73.2" y="148.6">6</text>
<text x="165.9" y="144.4">3V3</text>
<text x="222.9" y="149.3" transform="rotate(-90 222.9 149.3)">3V3</text>
<text x="239.5" y="147.3">1</text>
<text x="239.5" y="149.9">2</text>
<text x="255.6" y="149.9">16</text>
<text x="24.9" y="153.7">1</text>
<text x="24.9" y="151.1">2</text>
<text x="56.2" y="151.1">10</text>
<text x="56.2" y="153.7">12</text>
<text x="73.2" y="153.7">3</text>
<text x="73.2" y="151.1">4</text>
<text x="239.5" y="152.4">3</text>
<text x="56.2" y="156.2">13</text>
<text x="56.2" y="158.7">14</text>
<text x="73.2" y="156.2">2</text>
<text x="205.3" y="159.6">GND</text>
<text x="239.5" y="158.7">8</text>
<text x="255.6" y="156.2">10</text>
<text x="256.1" y="158.7">9</text>
<text x="259.9" y="157.1">GND</text>
<text x="259.9" y="159.6">3V3</text>
<text x="52.7" y="163.7" transform="rotate(-90 52.7 163.7)">GND</text>
<text x="55.2" y="172.3">12V_LIMIT</text>
<text x="77" y="173.6">GND</text>
<text x="56.7" y="177.8">8</text>
<text x="65.8" y="176.5" transform="rotate(-90 65.8 176.5)">15</text>
<text x="10.4" y="185.9">D</text>
<text x="24.9" y="185.4">1</text>
<text x="24.9" y="182.9">2</text>
<text x="56.2" y="182.9">10</text>
<text x="56.2" y="185.4">12</text>
<text x="56.7" y="180.3">9</text>
<text x="73.2" y="185.4">3</text>
<text x="73.2" y="182.9">4</text>
<text x="73.2" y="180.3">6</text>
<text x="285.4" y="185.9">D</text>
<text x="56.2" y="188">13</text>
<text x="56.2" y="190.5">14</text>
<text x="73.2" y="188">2</text>
<text x="137.9" y="187.6">GND</text>
<text x="52.7" y="195.5" transform="rotate(-90 52.7 195.5)">GND</text>
<text x="35" y="199.9">1</text>
<text x="85" y="199.9">2</text>
<text x="135" y="199.9">3</text>
<text x="185" y="199.9">4</text>
<text x="235" y="199.9">5</text>
<text x="285" y="199.9">6</text>
</g>
<g font-size="1.8" fill="#0000c2">
<text x="19" y="17.8">Power</text>
<text x="236.2" y="12.7">Radio</text>
<text x="212.1" y="45.7">Buzzer</text>
<text x="254" y="49.5">10-DOF</text>
<text x="17.8" y="69.8">Pyro channels</text>
<text x="245.1" y="77.5">Expansion port</text>
<text x="68.6" y="82.5">decoupling capacitor shared</text>
<text x="179.1" y="80">ARMING</text>
<text x="113" y="85.1">CAN</text>
<text x="234.9" y="107.9">RGB LED</text>
<text x="182.9" y="139.7">Mechanical</text>
<text x="221" y="138.4">Flash memory - 128MBit</text>
<text x="188" y="190.5">Rocket1 flight controller</text>
<text x="269.2" y="194.3">1.1</text>
</g>
<g font-size="1.8" fill="#008484">
<text x="268.8" y="16.8">U2</text>
<text x="71.3" y="22.1">U6</text>
<text x="141.8" y="22.1">U1</text>
<text x="172.9" y="23.2">D4</text>
<text x="260.1" y="22.5">VIN</text>
<text x="264.9" y="19.1">RFM69HCW</text>
<text x="37.5" y="24.6" transform="rotate(-90 37.5 24.6)">+</text>
<text x="39" y="24.1">U5</text>
<text x="39.7" y="26.4">xt-30</text>
<text x="65.8" y="24.5">VXO7805-500-M</text>
<text x="85.3" y="26.8">D_Schottky</text>
<text x="89.1" y="24.5">D1</text>
<text x="121.7" y="28.8">GND</text>
<text x="139.6" y="24.5">teensy4</text>
<text x="159.2" y="28.8">VUSB</text>
<text x="169.1" y="25.5">D_Schottky</text>
<text x="260.1" y="25">GND</text>
<text x="260.1" y="27.6">EN</text>
<text x="60.3" y="34.1">C3</text>
<text x="65.8" y="30.1">VIN</text>
<text x="76.4" y="30.1">VO</text>
<text x="89.5" y="34.1">C4</text>
<text x="121.7" y="31.4">0_RX1_CRX2</text>
<text x="121.7" y="33.9">1_TX1_CTX2</text>
<text x="160.1" y="33.9">GND</text>
<text x="161.3" y="31.4">Vin</text>
<text x="260.1" y="30.1">G0</text>
<text x="260.1" y="32.6">SCK</text>
<text x="260.1" y="35.2">MISO</text>
<text x="46.4" y="37.9">R1</text>
<text x="46.7" y="40.2">6.04k</text>
<text x="60.4" y="36.4">20u</text>
<text x="73" y="37.3" transform="rotate(-90 73 37.3)">GND</text>
<text x="74.3" y="37.7">CTRL</text>
<text x="89.6" y="36.4">10u</text>
<text x="121.7" y="36.4">2</text>
<text x="121.7" y="39">3</text>
<text x="121.7" y="41.5">4</text>
<text x="153.2" y="39">23_A9_CRX1</text>
<text x="153.4" y="41.5">22_A8_CTX1</text>
<text x="160.5" y="36.4">3.3V</text>
<text x="260.1" y="37.7">MOSI</text>
<text x="260.1" y="40.3">CS</text>
<text x="121.7" y="44.1">5</text>
<text x="121.7" y="46.6">6</text>
<text x="145.5" y="44.1">21_A7_RX5_NO_PWM</text>
<text x="145.7" y="46.6">20_A6_TX5_NO_PWM</text>
<text x="260.1" y="42.8">RST</text>
<text x="46.4" y="49.3">R2</text>
<text x="46.5" y="51.6">2k</text>
<text x="121.7" y="51.7">8_TX2</text>
<text x="121.7" y="49.1">7_RX2</text>
<text x="153.2" y="51.7">18_A4_SDA0</text>
<text x="153.4" y="49.1">19_A5_SCL0</text>
<text x="121.7" y="54.2">9</text>
<text x="121.7" y="56.8">10_CS</text>
<text x="121.7" y="59.3">11_MOSI_CTX1</text>
<text x="140" y="56.8">16_A2_RX4_SCL1_NO_PWM</text>
<text x="140" y="54.2">17_A3_TX4_SDA1_NO_PWM</text>
<text x="154.5" y="59.3">15_A1_RX3</text>
<text x="192.5" y="55.6">R3</text>
<text x="192.7" y="58">4.7k</text>
<text x="200.1" y="55.6">R4</text>
<text x="200.3" y="58">4.7k</text>
<text x="218.4" y="54.6" transform="rotate(-90 218.4 54.6)">BZ1</text>
<text x="220.7" y="54.5" transform="rotate(-90 220.7 54.5)">Buzzer</text>
<text x="224" y="59.6">MMBT3904</text>
<text x="227.4" y="57.2">Q1</text>
<text x="267.7" y="54.2">VIN</text>
<text x="267.7" y="56.8">3V3</text>
<text x="267.7" y="59.3">GND</text>
<text x="121.7" y="61.8">12_MISO</text>
<text x="121.7" y="64.4">VBat</text>
<text x="147.2" y="64.4">13_SCK_CRX1_LED</text>
<text x="154.6" y="61.8">14_A0_TX3</text>
<text x="235.7" y="65.7">R6</text>
<text x="267.7" y="61.8">SCL</text>
<text x="267.7" y="64.4">SDA</text>
<text x="277.8" y="64.2">GY91</text>
<text x="277.8" y="61.9">U3</text>
<text x="121.7" y="66.9">3.3V</text>
<text x="121.7" y="69.5">GND</text>
<text x="156.8" y="69.5">Program</text>
<text x="158.6" y="66.9">On/Off</text>
<text x="235.8" y="68">10k</text>
<text x="267.7" y="66.9">SDO</text>
<text x="267.7" y="69.5">NCS6</text>
<text x="22.6" y="76">Jumper_NO_Small</text>
<text x="28.9" y="73.7">JP3</text>
<text x="230.6" y="73.4">R9</text>
<text x="230.6" y="75.7">1k</text>
<text x="267.7" y="72">CSB</text>
<text x="259.4" y="81.8">J1</text>
<text x="272" y="83.5">D_Schottky</text>
<text x="272.7" y="82.2">D11</text>
<text x="18.8" y="87.8">terminal-2</text>
<text x="21.9" y="85.5">U7</text>
<text x="59.4" y="86">OUT</text>
<text x="59.4" y="88.5">OUT</text>
<text x="66.7" y="87.4" transform="rotate(-90 66.7 87.4)">VS</text>
<text x="69.6" y="88.5">IN</text>
<text x="134.8" y="88.6">C1</text>
<text x="250.3" y="84.1">Conn_02x03_Odd_Even</text>
<text x="22.1" y="91.1">+</text>
<text x="33.8" y="93.5">D_TVS</text>
<text x="34" y="91.2">D6</text>
<text x="40.9" y="91.1">100n</text>
<text x="42.9" y="93.4">C5</text>
<text x="59.4" y="91.1">OUT</text>
<text x="59.4" y="93.6">GND</text>
<text x="67.6" y="93.6">DEN</text>
<text x="69.7" y="91.1">IS</text>
<text x="120.8" y="93.6">U4</text>
<text x="133.9" y="91.1">100n</text>
<text x="146.8" y="94.7" transform="rotate(-90 146.8 94.7)">R13</text>
<text x="149.1" y="94.6" transform="rotate(-90 149.1 94.6)">120</text>
<text x="152.2" y="94.9">Jumper_NC_Small</text>
<text x="154.6" y="92.1">JP1</text>
<text x="205.3" y="93.4" transform="rotate(-90 205.3 93.4)">R14</text>
<text x="207.6" y="93.5" transform="rotate(-90 207.6 93.5)">1k</text>
<text x="215.4" y="93.5" transform="rotate(-90 215.4 93.5)">R7</text>
<text x="217.7" y="93.5" transform="rotate(-90 217.7 93.5)">1k</text>
<text x="59.4" y="96.1">GND</text>
<text x="59.4" y="98.7">GND</text>
<text x="59.6" y="101.1">BTN7030-1EPA</text>
<text x="68.9" y="96.1">EN</text>
<text x="116.4" y="96.2">SN65HVD230</text>
<text x="124.2" y="101.2">D</text>
<text x="182.2" y="101.3">NL17SZ17</text>
<text x="202.7" y="98.8">R10</text>
<text x="202.8" y="101.1">4.7k</text>
<text x="64.4" y="103.7">U11</text>
<text x="67.8" y="107.3">100n</text>
<text x="68.2" y="105">C10</text>
<text x="124.2" y="103.8">R</text>
<text x="124.2" y="106.3">Vref</text>
<text x="131.4" y="102.8" transform="rotate(-90 131.4 102.8)">VCC</text>
<text x="132.3" y="103.8">CANH</text>
<text x="132.5" y="106.3">CANL</text>
<text x="192.4" y="107.2" transform="rotate(-90 192.4 107.2)">IN</text>
<text x="195.9" y="103.8">U15</text>
<text x="124.2" y="108.8">Rs</text>
<text x="131.4" y="109.7" transform="rotate(-90 131.4 109.7)">GND</text>
<text x="157" y="108.5" transform="rotate(-90 157 108.5)">D9</text>
<text x="187.7" y="111.4">GND VCC</text>
<text x="207" y="112.6">ARMED</text>
<text x="216.8" y="112.5">R11</text>
<text x="242.7" y="112.7">C9</text>
<text x="248.1" y="112.6">WS2812B</text>
<text x="18.8" y="118.3">terminal-2</text>
<text x="21.9" y="116">U8</text>
<text x="59.4" y="116.5">OUT</text>
<text x="59.4" y="119">OUT</text>
<text x="66.7" y="117.9" transform="rotate(-90 66.7 117.9)">VS</text>
<text x="69.6" y="119">IN</text>
<text x="164" y="117.8">JST_XH_4</text>
<text x="167.8" y="115.2">J2</text>
<text x="192.4" y="116.1" transform="rotate(-90 192.4 116.1)">OUT</text>
<text x="207.2" y="115.1">D5</text>
<text x="217" y="114.8">400</text>
<text x="241.8" y="115.2">100n</text>
<text x="251.6" y="115.1">D2</text>
<text x="22.1" y="121.5">+</text>
<text x="33.8" y="124">D_TVS</text>
<text x="34" y="121.7">D8</text>
<text x="40.9" y="121.6">100n</text>
<text x="42.9" y="123.9">C6</text>
<text x="59.4" y="121.5">OUT</text>
<text x="59.4" y="124.1">GND</text>
<text x="67.6" y="124.1">DEN</text>
<text x="69.7" y="121.5">IS</text>
<text x="209.2" y="122.7">R12</text>
<text x="209.3" y="125">400</text>
<text x="214.6" y="122.9">SAFE</text>
<text x="216.1" y="125.4">D7</text>
<text x="247.9" y="125.3">DOUT</text>
<text x="253.4" y="123.4" transform="rotate(-90 253.4 123.4)">VSS</text>
<text x="254.5" y="125.3">DIN</text>
<text x="267.7" y="125.3">OUT</text>
<text x="276.6" y="125.3">IN</text>
<text x="283.8" y="123.7" transform="rotate(-90 283.8 123.7)">NL17SZ17</text>
<text x="59.4" y="126.6">GND</text>
<text x="59.4" y="129.2">GND</text>
<text x="59.6" y="131.6">BTN7030-1EPA</text>
<text x="68.9" y="126.6">EN</text>
<text x="253.4" y="129.5" transform="rotate(-90 253.4 129.5)">VDD</text>
<text x="273.7" y="128.8" transform="rotate(-90 273.7 128.8)">VCC GND</text>
<text x="64.4" y="134.2">U12</text>
<text x="91.2" y="135.1">10k</text>
<text x="91.6" y="132.8">R8</text>
<text x="281.2" y="132.1" transform="rotate(-90 281.2 132.1)">U17</text>
<text x="154.3" y="142.1">Jumper</text>
<text x="155.9" y="139.7">JP2</text>
<text x="245.1" y="143.8">w25nxx</text>
<text x="246.7" y="141.5">U16</text>
<text x="18.8" y="148.8">terminal-2</text>
<text x="21.9" y="146.5">U9</text>
<text x="59.4" y="146.9">OUT</text>
<text x="59.4" y="149.5">OUT</text>
<text x="66.7" y="148.4" transform="rotate(-90 66.7 148.4)">VS</text>
<text x="69.6" y="149.5">IN</text>
<text x="156.9" y="149.4">2k</text>
<text x="157" y="147.1">R15</text>
<text x="189.4" y="146.9">Logo</text>
<text x="189.5" y="144.5">H3</text>
<text x="199.5" y="146.9">Aesir</text>
<text x="199.6" y="144.5">H6</text>
<text x="222.8" y="144.3">100p</text>
<text x="223.7" y="146.9">C2</text>
<text x="242.3" y="148.2">RESET</text>
<text x="22.1" y="152">+</text>
<text x="33.8" y="154.5">D_TVS</text>
<text x="34.1" y="152.2">D10</text>
<text x="40.9" y="152.1">100n</text>
<text x="42.9" y="154.4">C7</text>
<text x="59.4" y="152">OUT</text>
<text x="59.4" y="154.6">GND</text>
<text x="67.6" y="154.6">DEN</text>
<text x="69.7" y="152">IS</text>
<text x="189.5" y="153.3">H1</text>
<text x="199.6" y="153.3">H4</text>
<text x="225.6" y="154.5" transform="rotate(-90 225.6 154.5)">R5</text>
<text x="227.9" y="154.4" transform="rotate(-90 227.9 154.4)">10k</text>
<text x="242.3" y="150.7">VCC</text>
<text x="242.3" y="153.3">RESET</text>
<text x="250.6" y="150.7">CLK</text>
<text x="252.5" y="153.3">DI</text>
<text x="59.4" y="157.1">GND</text>
<text x="59.4" y="159.6">GND</text>
<text x="68.9" y="157.1">EN</text>
<text x="189.5" y="160.9">H2</text>
<text x="199.6" y="160.9">H5</text>
<text x="242.3" y="157.1">CS</text>
<text x="242.3" y="159.6">DO</text>
<text x="250.3" y="157.1">GND</text>
<text x="251.4" y="159.6">WP</text>
<text x="59.6" y="162.1">BTN7030-1EPA</text>
<text x="64.4" y="164.6">U13</text>
<text x="68.2" y="167.3">C12</text>
<text x="67.8" y="169.6">100n</text>
<text x="21.4" y="178.2">U10</text>
<text x="59.4" y="178.7">OUT</text>
<text x="18.8" y="180.5">terminal-2</text>
<text x="22.1" y="183.8">+</text>
<text x="34.1" y="183.9">D12</text>
<text x="40.9" y="183.8">100n</text>
<text x="59.4" y="183.8">OUT</text>
<text x="59.4" y="181.2">OUT</text>
<text x="66.7" y="180.2" transform="rotate(-90 66.7 180.2)">VS</text>
<text x="69.6" y="181.2">IN</text>
<text x="69.7" y="183.8">IS</text>
<text x="33.8" y="186.2">D_TVS</text>
<text x="42.9" y="186.1">C8</text>
<text x="59.4" y="186.3">GND</text>
<text x="59.4" y="188.8">GND</text>
<text x="59.4" y="191.4">GND</text>
<text x="67.6" y="186.3">DEN</text>
<text x="68.9" y="188.8">EN</text>
<text x="59.6" y="193.8">BTN7030-1EPA</text>
<text x="64.4" y="196.4">U14</text>
</g>
<g font-size="1.8">
<text x="240" y="29.2">RF_G0</text>
<text x="110.5" y="30.5">CAN_RX 2</text>
<text x="110.5" y="33">CAN_TX</text>
<text x="240" y="31.7">SCK</text>
<text x="240" y="34.3">MISO</text>
<text x="107.9" y="38.1">RF_G0</text>
<text x="107.9" y="40.6">RF_RST</text>
<text x="165.4" y="38.1">30 BUZZ</text>
<text x="170.5" y="40.6">LIFTOFF</text>
<text x="240" y="41.9">RF_RST</text>
<text x="240" y="36.8">MOSI</text>
<text x="240" y="39.4">RF_CS</text>
<text x="33" y="44.4">BAT_READ</text>
<text x="107.9" y="43.2">RF_CS</text>
<text x="109.2" y="45.7">P_IN_4</text>
<text x="169.4" y="45.7">RGB_TX</text>
<text x="109.2" y="53.3">P_IN_1</text>
<text x="109.2" y="50.8">P_IN_2</text>
<text x="109.2" y="48.3">P_IN_3</text>
<text x="165.4" y="53.3">24 BAT_READ</text>
<text x="174.1" y="50.8">SDA</text>
<text x="174.3" y="48.3">SCL</text>
<text x="106.7" y="55.9">FLASH_CS</text>
<text x="109.2" y="58.4">MOSI</text>
<text x="169.8" y="58.4">EXT_TX</text>
<text x="170" y="55.9">UNSAFE_P_EN</text>
<text x="109.2" y="61">MISO</text>
<text x="169.6" y="61">EXT_RX</text>
<text x="172.8" y="63.5">SCK</text>
<text x="254" y="63.5">SDA</text>
<text x="254" y="61">SCL</text>
<text x="235.3" y="77.5">BUZZ</text>
<text x="77.9" y="87.6">P_IN_1</text>
<text x="187.8" y="87.6">UNSAFE_P_EN</text>
<text x="247.6" y="88.9">SCL</text>
<text x="268" y="88.9">SDA</text>
<text x="79.2" y="95.2">P_EN</text>
<text x="221.4" y="95.2">P_EN</text>
<text x="246.4" y="91.4">EXT_TX</text>
<text x="267.4" y="91.4">EXT_RX</text>
<text x="113" y="100.3">CAN_TX</text>
<text x="113" y="102.9">CAN_RX 4</text>
<text x="77.9" y="118.1">P_IN_2</text>
<text x="274.8" y="118.1">RGB_TX</text>
<text x="79.2" y="125.7">P_EN</text>
<text x="146" y="143.5">LIFTOFF</text>
<text x="77.9" y="148.6">P_IN_3</text>
<text x="259.2" y="149.9">SCK</text>
<text x="255.6" y="152.4">15 MOSI</text>
<text x="79.2" y="156.2">P_EN</text>
<text x="229.4" y="156.2">FLASH_CS 7</text>
<text x="233.7" y="158.7">MISO</text>
<text x="77.9" y="180.3">P_IN_4</text>
<text x="79.2" y="188">P_EN</text>
</g>
<text font-size="1.8" fill="#008400" x="159.3" y="108.3" transform="rotate(-90 159.3 108.3)">D_Schottky</text>
<text font-size="1.1" fill="#840000" x="249.3" y="120.9">RGB</text>
</svg>
